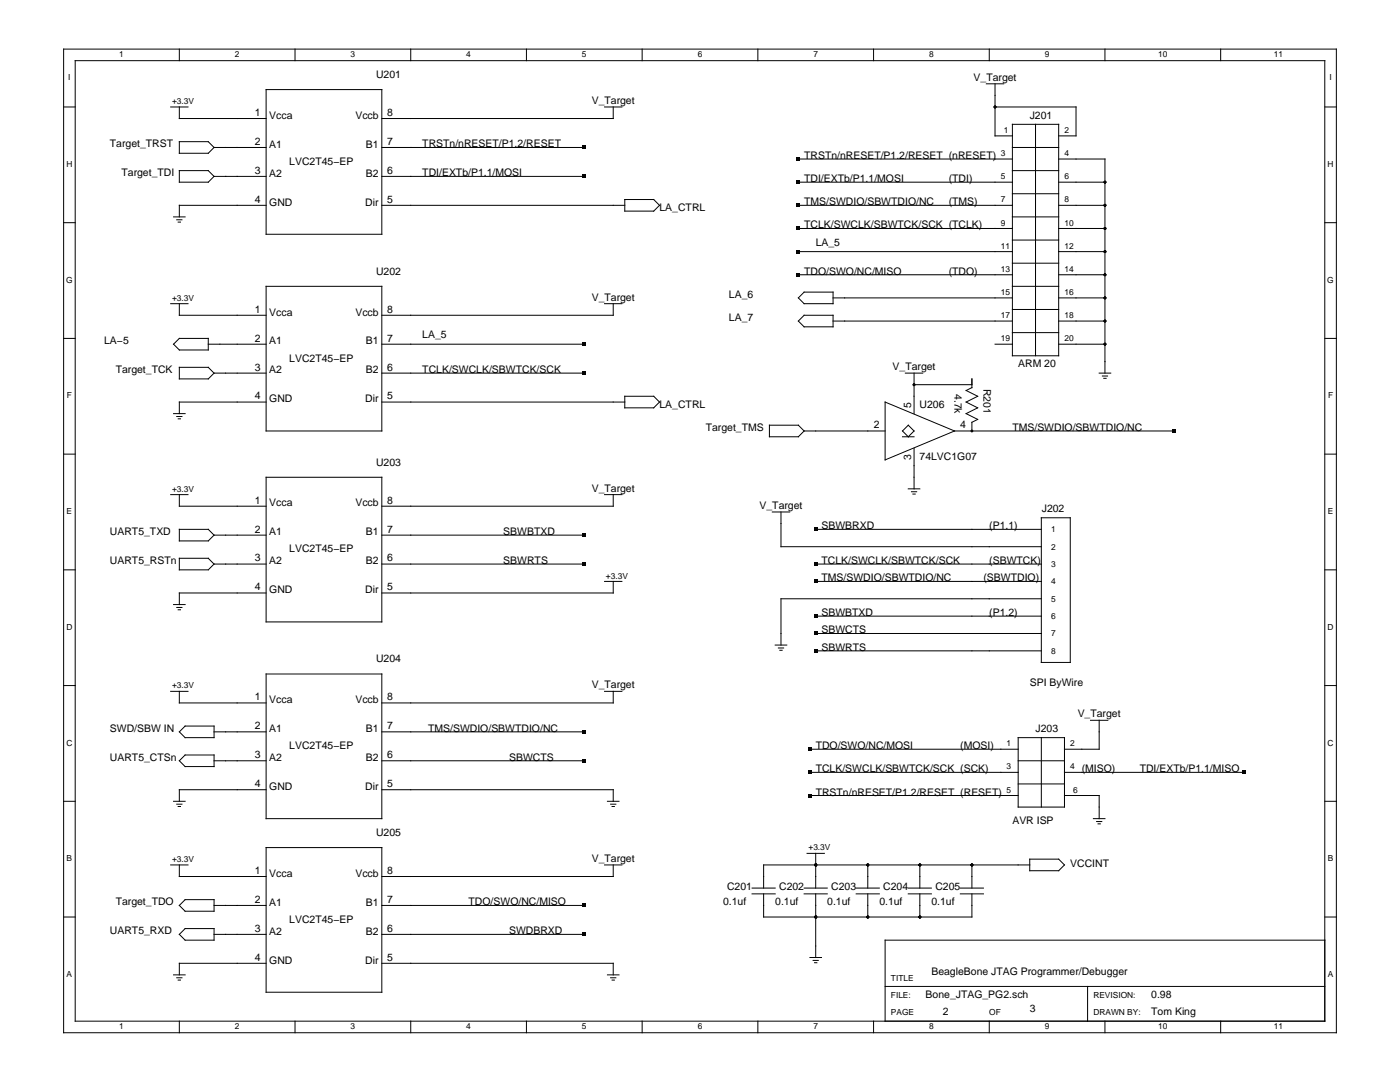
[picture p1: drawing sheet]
<svg xmlns="http://www.w3.org/2000/svg" width="279mm" height="216mm" viewBox="0 0 279 216" stroke-linecap="round" stroke-linejoin="round" font-family="sans-serif">
<g fill="none" stroke="#000" stroke-width=".2">
<path d="M12.7 9.8h254v196.3h-254zM15 12.1h249.4v191.7h-249.4zM35.8 9.8v2.3M53.1 17.9h23.1v28.8h-23.1zM58.9 9.8v2.3M82 9.8v2.3M105.1 9.8v2.3M128.2 9.8v2.3M151.2 9.8v2.3M174.3 9.8v2.3M196.9 16.7h3.4M197.4 9.8v2.3"/>
<path d="M198.6 16.7v10.4h3.4M220.5 9.8v2.3M243.6 9.8v2.3M12.7 21.3h2.3M34.1 21.3h3.4M35.8 21.3v2.4h17.3M35.8 28.3h5.8l1.1 1.1-1.1 1.2h-5.8zM35.8 34h5.8l1.1 1.2-1.1 1.2h-5.8zM42.7 29.4h10.4M42.7 35.2h10.4M76.2 29.4h40.4M76.2 35.2h40.4"/>
<path d="M120.7 21.3h3.4M122.4 21.3v2.4h-46.2M124.7 39.8h5.8l1.1 1.2-1.1 1.1h-5.8zM159.3 31.7h42.7M159.3 36.4h42.7M198.6 21.3h16.1v5.8h-3.4M202 34h9.3M202 38.7h9.3M202 29.4h9.3M202 24.8h9.3v46.2h-9.3zM206.7 24.8v46.2M211.3 31.7h9.2v42.8"/>
<path d="M211.3 36.4h9.2M264.4 21.3h2.3M12.7 44.4h2.3M34.6 43.3h2.3M35.3 43.9h1M35.6 44.3h.4M53.1 41h-17.3v2.3M53.1 57.1h23.1v28.9h-23.1zM76.2 41h48.5M159.3 45.6h42.7M159.3 41h42.7M159.3 54.8h42.7"/>
<path d="M159.3 50.2h42.7M159.3 59.4l1.2-1.1h5.8v2.3h-5.8zM166.3 59.4h35.7M202 43.3h9.3M202 57.1h9.3M202 52.5h9.3M202 47.9h9.3M211.3 45.6h9.2M211.3 41h9.2M211.3 59.4h9.2M211.3 54.8h9.2M211.3 50.2h9.2"/>
<path d="M264.4 44.4h2.3M12.7 67.5h2.3M34.1 60.6h3.4M35.8 60.6v2.3h17.3M35.8 73.3h5.8l1.1 1.2-1.1 1.1h-5.8zM35.8 67.5h5.8v2.3h-5.8l-1.2-1.1zM41.6 68.7h11.5M42.7 74.5h10.4M76.2 68.7h40.4M76.2 74.5h40.4M120.7 60.6h3.4M122.4 60.6v2.3h-46.2"/>
<path d="M124.7 79.1h5.8l1.1 1.1-1.1 1.2h-5.8zM160.5 62.9h5.8v2.3h-5.8l-1.2-1.1zM166.3 64.1h35.7M180.7 74.5h3.5M182.4 74.5v8M182.4 76.8h11.6M194 75.6v1.8M194 77.3l-1.2 .6 2.3 1.2-2.3 1.1 2.3 1.2-2.3 1.1 2.3 1.2-1.1 .6v1.7M198.6 68.7h3.4M202 61.8h9.3M202 66.4h9.3M211.3 64.1h9.2"/>
<path d="M211.3 68.7h9.2M219.4 74.5h2.3M220 75h1M220.3 75.5h.4M264.4 67.5h2.3M12.7 90.6h2.3M34.1 98.7h3.4M34.6 82.5h2.3M35.3 83.1h1M35.6 83.6h.4M35.8 98.7v2.3h17.3M53.1 80.2h-17.3v2.3"/>
<path d="M53.1 95.2h23.1v28.9h-23.1zM76.2 80.2h48.5M120.7 98.7h3.4M122.4 98.7v2.3h-46.2M153.6 84.8h5.7l1.2 1.2-1.2 1.2h-5.7zM160.5 86h16.1M176.6 80.2l13.9 5.8-13.9 5.8zM180.1 87.2h2.3M180.1 86l1.2-1.2 1.1 1.2-1.1 1.2zM181.3 97.5h2.3M181.9 98.1h1M182.2 98.6h.4"/>
<path d="M182.4 89.5v8M190.5 86h43.9M264.4 90.6h2.3M12.7 113.7h2.3M35.8 111.4h5.8l1.1 1.2-1.1 1.1h-5.8zM35.8 105.6h5.8l1.1 1.2-1.1 1.1h-5.8zM42.7 112.6h10.4M42.7 106.8h10.4M53.1 118.3h-17.3v2.3M76.2 112.6h40.4M76.2 106.8h40.4M120.7 116h3.4"/>
<path d="M122.4 116v2.3h-46.2M154.1 102.2h3.5M155.9 102.2v6.9h51.9M162.8 105.6h45M162.8 112.6h45M162.8 116h45M207.8 103.3h5.8v28.9h-5.8zM207.8 119.5h-51.9v9.2M264.4 113.7h2.3M12.7 136.8h2.3M34.1 138h3.4M34.6 120.6h2.3"/>
<path d="M35.3 121.2h1M35.6 121.7h.4M35.8 138v2.3h17.3M53.1 134.5h23.1v28.9h-23.1zM120.7 138h3.4M122.4 138v2.3h-46.2M154.7 128.7h2.3M155.3 129.3h1.1M155.6 129.8h.5M162.8 122.9h45M162.8 129.9h45M162.8 126.4h45"/>
<path d="M264.4 136.8h2.3M12.7 159.9h2.3M34.6 159.9h2.3M35.8 146l1.1-1.1h5.8v2.3h-5.8zM35.8 151.8l1.1-1.1h5.8v2.3h-5.8zM42.7 151.8h10.4M42.7 146h10.4M53.1 157.6h-17.3v2.3M76.2 157.6h46.2v2.3M76.2 151.8h40.4M76.2 146h40.4M121.2 159.9h2.3"/>
<path d="M161.6 149.5h41.6M161.6 154.1h41.6M161.6 158.7h41.6M203.2 156.4h9.2M203.2 151.8h9.2M203.2 147.2h9.2v13.8h-9.2zM207.8 147.2v13.8M212.4 154.1h35.8M212.4 158.7h7v4.7M217.6 143.7h3.5M219.4 143.7v5.8h-7M264.4 159.9h2.3"/>
<path d="M34.1 172.6h3.4M35.3 160.5h1M35.6 160.9h.4M35.8 172.6v2.3h17.3M53.1 169.1h23.1v28.9h-23.1zM120.7 172.6h3.4M121.9 160.5h1M122.2 160.9h.4M122.4 172.6v2.3h-46.2M150.1 178.4h4.6M150.1 177.2h4.6M152.4 178.4v4.6h41.6v-4.6"/>
<path d="M160.5 178.4h4.6M160.5 177.2h4.6M161.1 170.3h3.4M162.8 170.3v6.9M162.8 178.4v12.7M170.9 178.4h4.6M170.9 177.2h4.6M173.2 172.6v4.6M173.2 178.4v4.6M181.3 178.4h4.6M181.3 177.2h4.6M183.6 172.6v4.6"/>
<path d="M183.6 178.4v4.6M191.7 178.4h4.6M191.7 177.2h4.6M194 172.6v4.6M205.5 172.6h-53.1v4.6M205.5 171.4h5.8l1.1 1.2-1.1 1.1h-5.8zM218.2 163.4h2.3M218.8 163.9h1.1M219.1 164.4h.5M12.7 183h2.3M34.6 194.5h2.3M35.3 195.1h1"/>
<path d="M35.6 195.6h.4M35.8 186.4l1.1-1.1h5.8v2.3h-5.8zM35.8 180.7l1.1-1.2h5.8v2.3h-5.8zM42.7 180.7h10.4M42.7 186.4h10.4M53.1 192.2h-17.3v2.3M76.2 180.7h40.4M76.2 192.2h46.2v2.3M76.2 186.4h40.4M121.2 194.5h2.3M121.9 195.1h1M122.2 195.6h.4"/>
<path d="M161.6 191.1h2.3M162.3 191.6h1M162.6 192.1h.4M176.6 196.8h87.8M217.1 196.8v7M264.4 187.6h-87.8v16.2M264.4 183h2.3M35.8 203.8v2.3M58.9 203.8v2.3M82 203.8v2.3M105.1 203.8v2.3M128.2 203.8v2.3"/>
<path d="M151.2 203.8v2.3M174.3 203.8v2.3M197.4 203.8v2.3M220.5 203.8v2.3M243.6 203.8v2.3"/>
</g>
<g fill="#000">
<path d="M116.3 34.9h.7v.6h-.7zM116.3 29.1h.7v.7h-.7zM159 36h.7v.7h-.7zM159 31.4h.7v.7h-.7zM159 54.5h.7v.7h-.7zM159 45.2h.7v.7h-.7zM159 40.6h.7v.7h-.7zM159 49.9h.7v.7h-.7zM116.3 74.1h.7v.7h-.7zM116.3 68.3h.7v.7h-.7zM234 85.7h.7v.6h-.7zM116.3 106.4h.7v.7h-.7z"/>
<path d="M116.3 112.2h.7v.7h-.7zM162.4 105.3h.7v.7h-.7zM162.4 112.2h.7v.7h-.7zM162.4 115.7h.7v.7h-.7zM162.4 122.6h.7v.7h-.7zM162.4 126.1h.7v.7h-.7zM162.4 129.5h.7v.7h-.7zM116.3 145.7h.7v.7h-.7zM116.3 151.5h.7v.7h-.7zM161.3 149.2h.7v.6h-.7zM161.3 153.8h.7v.7h-.7zM161.3 158.4h.7v.7h-.7z"/>
<path d="M247.9 153.8h.7v.7h-.7zM116.3 180.3h.7v.7h-.7zM116.3 186.1h.7v.7h-.7z"/>
<circle cx="198.6" cy="21.3" r=".29"/>
<circle cx="220.5" cy="36.4" r=".29"/>
<circle cx="220.5" cy="45.6" r=".29"/>
<circle cx="220.5" cy="41" r=".29"/>
<circle cx="220.5" cy="59.4" r=".29"/>
<circle cx="220.5" cy="54.8" r=".29"/>
<circle cx="220.5" cy="50.2" r=".29"/>
<circle cx="182.4" cy="76.8" r=".29"/>
<circle cx="220.5" cy="64.1" r=".29"/>
<circle cx="220.5" cy="68.7" r=".29"/>
<circle cx="194" cy="86" r=".29"/>
<circle cx="162.8" cy="172.6" r=".29"/>
<circle cx="173.2" cy="172.6" r=".29"/>
<circle cx="183.6" cy="172.6" r=".29"/>
<circle cx="194" cy="172.6" r=".29"/>
<circle cx="162.8" cy="183" r=".29"/>
<circle cx="173.2" cy="183" r=".29"/>
<circle cx="183.6" cy="183" r=".29"/>
</g>
<g font-size="2.1">
<text x="75" y="15.6">U201</text>
<text x="194.3" y="16.1">V_Target</text>
<text x="50.9" y="23.1">1</text>
<text x="53.7" y="23.7">Vcca</text>
<text x="70.9" y="23.7">Vccb</text>
<text x="77.3" y="23.1">8</text>
<text x="118.1" y="20.8">V_Target</text>
<text x="205.5" y="23.7">J201</text>
<text x="21.9" y="29.4">Target_TRST</text>
<text x="50.9" y="28.9">2</text>
<text x="53.7" y="29.5">A1</text>
<text x="73" y="29.5">B1</text>
<text x="77.3" y="28.9">7</text>
<text x="84.3" y="29.4">TRSTn/nRESET/P1.2/RESET</text>
<text x="24.2" y="35.2">Target_TDI</text>
<text x="50.9" y="34.7">3</text>
<text x="53.7" y="35.3">A2</text>
<text x="57.7" y="32.9">LVC2T45−EP</text>
<text x="73" y="35.3">B2</text>
<text x="77.3" y="34.7">6</text>
<text x="84.3" y="35.2">TDI/EXTb/P1.1/MOSI</text>
<text x="160.5" y="31.7">TRSTn/nRESET/P1.2/RESET (nRESET)</text>
<text x="50.9" y="40.5">4</text>
<text x="53.7" y="41">GND</text>
<text x="72.9" y="41">Dir</text>
<text x="77.3" y="40.5">5</text>
<text x="160.5" y="41">TMS/SWDIO/SBWTDIO/NC</text>
<text x="160.5" y="36.4">TDI/EXTb/P1.1/MOSI</text>
<text x="189.3" y="36.4">(TDI)</text>
<text x="189.3" y="41">(TMS)</text>
<text x="131.6" y="42.1">LA_CTRL</text>
<text x="160.5" y="45.6">TCLK/SWCLK/SBWTCK/SCK (TCLK)</text>
<text x="162.8" y="49.1">LA_5</text>
<text x="75" y="54.8">U202</text>
<text x="145.5" y="59.4">LA_6</text>
<text x="160.5" y="54.8">TDO/SWO/NC/MISO</text>
<text x="189.3" y="54.8">(TDO)</text>
<text x="50.9" y="62.4">1</text>
<text x="53.7" y="63">Vcca</text>
<text x="70.9" y="63">Vccb</text>
<text x="77.3" y="62.4">8</text>
<text x="118.1" y="60">V_Target</text>
<text x="145.5" y="64.1">LA_7</text>
<text x="20.8" y="68.7">LA−5</text>
<text x="50.9" y="68.2">2</text>
<text x="53.7" y="68.7">A1</text>
<text x="73" y="68.7">B1</text>
<text x="77.3" y="68.2">7</text>
<text x="84.3" y="67.5">LA_5</text>
<text x="23.1" y="74.5">Target_TCK</text>
<text x="50.9" y="73.9">3</text>
<text x="53.7" y="74.5">A2</text>
<text x="57.7" y="72.1">LVC2T45−EP</text>
<text x="73" y="74.5">B2</text>
<text x="77.3" y="73.9">6</text>
<text x="84.3" y="74.5">TCLK/SWCLK/SBWTCK/SCK</text>
<text x="178.1" y="73.9">V_Target</text>
<text x="196.3" y="77.6" transform="rotate(90 196.3 77.6)">R201</text>
<text x="203.2" y="73.3">ARM 20</text>
<text x="50.9" y="79.7">4</text>
<text x="53.7" y="80.3">GND</text>
<text x="72.9" y="80.3">Dir</text>
<text x="77.3" y="79.7">5</text>
<text x="131.6" y="81.4">LA_CTRL</text>
<text x="181.8" y="81.4" transform="rotate(-90 181.8 81.4)">5</text>
<text x="183.5" y="81.4">U206</text>
<text x="190.5" y="78.6" transform="rotate(90 190.5 78.6)">4.7k</text>
<text x="140.9" y="86">Target_TMS</text>
<text x="174.4" y="85.5">2</text>
<text x="191.6" y="85.5">4</text>
<text x="202" y="86">TMS/SWDIO/SBWTDIO/NC</text>
<text x="75" y="92.9">U203</text>
<text x="181.8" y="91.7" transform="rotate(-90 181.8 91.7)">3</text>
<text x="183.5" y="91.8">74LVC1G07</text>
<text x="50.9" y="100.5">1</text>
<text x="53.7" y="101.1">Vcca</text>
<text x="70.9" y="101.1">Vccb</text>
<text x="77.3" y="100.5">8</text>
<text x="118.1" y="98.1">V_Target</text>
<text x="151.6" y="101.6">V_Target</text>
<text x="21.9" y="106.8">UART5_TXD</text>
<text x="50.9" y="106.3">2</text>
<text x="53.7" y="106.8">A1</text>
<text x="73" y="106.8">B1</text>
<text x="77.3" y="106.3">7</text>
<text x="100.4" y="106.8">SBWBTXD</text>
<text x="163.9" y="105.6">SBWBRXD</text>
<text x="197.4" y="105.6">(P1.1)</text>
<text x="207.9" y="102.2">J202</text>
<text x="21.9" y="112.6">UART5_RSTn</text>
<text x="50.9" y="112">3</text>
<text x="53.7" y="112.6">A2</text>
<text x="57.7" y="110.2">LVC2T45−EP</text>
<text x="73" y="112.6">B2</text>
<text x="77.3" y="112">6</text>
<text x="100.4" y="112.6">SBWRTS</text>
<text x="163.9" y="112.6">TCLK/SWCLK/SBWTCK/SCK</text>
<text x="197.4" y="112.6">(SBWTCK)</text>
<text x="50.9" y="117.8">4</text>
<text x="53.7" y="118.4">GND</text>
<text x="72.9" y="118.4">Dir</text>
<text x="77.3" y="117.8">5</text>
<text x="163.9" y="116">TMS/SWDIO/SBWTDIO/NC</text>
<text x="196.3" y="116">(SBWTDIO)</text>
<text x="163.9" y="122.9">SBWBTXD</text>
<text x="197.4" y="122.9">(P1.2)</text>
<text x="163.9" y="126.4">SBWCTS</text>
<text x="163.9" y="129.9">SBWRTS</text>
<text x="75" y="132.2">U204</text>
<text x="118.1" y="137.4">V_Target</text>
<text x="205.5" y="136.8">SPI ByWire</text>
<text x="50.9" y="139.7">1</text>
<text x="53.7" y="140.3">Vcca</text>
<text x="70.9" y="140.3">Vccb</text>
<text x="77.3" y="139.7">8</text>
<text x="215.1" y="143.1">V_Target</text>
<text x="21.9" y="146">SWD/SBW IN</text>
<text x="50.9" y="145.5">2</text>
<text x="53.7" y="146.1">A1</text>
<text x="57.7" y="149.5">LVC2T45−EP</text>
<text x="73" y="146.1">B1</text>
<text x="77.3" y="145.5">7</text>
<text x="85.4" y="146">TMS/SWDIO/SBWTDIO/NC</text>
<text x="162.8" y="149.5">TDO/SWO/NC/MOSI</text>
<text x="191.7" y="149.5">(MOSI)</text>
<text x="206.7" y="146">J203</text>
<text x="21.9" y="151.8">UART5_CTSn</text>
<text x="50.9" y="151.3">3</text>
<text x="53.7" y="151.9">A2</text>
<text x="73" y="151.9">B2</text>
<text x="77.3" y="151.3">6</text>
<text x="101.6" y="151.8">SBWCTS</text>
<text x="162.8" y="154.1">TCLK/SWCLK/SBWTCK/SCK (SCK)</text>
<text x="215.9" y="154.1">(MISO)</text>
<text x="227.4" y="154.1">TDI/EXTb/P1.1/MISO</text>
<text x="50.9" y="157.1">4</text>
<text x="53.7" y="157.6">GND</text>
<text x="72.9" y="157.6">Dir</text>
<text x="77.3" y="157.1">5</text>
<text x="162.8" y="158.7">TRSTn/nRESET/P1.2/RESET (RESET)</text>
<text x="75" y="166.8">U205</text>
<text x="202" y="164.5">AVR ISP</text>
<text x="118.1" y="172">V_Target</text>
<text x="213.6" y="173">VCCINT</text>
<text x="50.9" y="174.4">1</text>
<text x="53.7" y="175">Vcca</text>
<text x="70.9" y="175">Vccb</text>
<text x="77.3" y="174.4">8</text>
<text x="145.1" y="177.6">C201</text>
<text x="155.5" y="177.6">C202</text>
<text x="165.9" y="177.6">C203</text>
<text x="176.3" y="177.6">C204</text>
<text x="186.7" y="177.6">C205</text>
<text x="23.1" y="180.7">Target_TDO</text>
<text x="50.9" y="180.2">2</text>
<text x="50.9" y="185.9">3</text>
<text x="53.7" y="180.7">A1</text>
<text x="57.7" y="184.1">LVC2T45−EP</text>
<text x="73" y="180.7">B1</text>
<text x="77.3" y="180.2">7</text>
<text x="77.3" y="185.9">6</text>
<text x="93.5" y="180.7">TDO/SWO/NC/MISO</text>
<text x="144.3" y="180.7">0.1uf</text>
<text x="154.7" y="180.7">0.1uf</text>
<text x="165.1" y="180.7">0.1uf</text>
<text x="175.5" y="180.7">0.1uf</text>
<text x="185.9" y="180.7">0.1uf</text>
<text x="21.9" y="186.4">UART5_RXD</text>
<text x="50.9" y="191.7">4</text>
<text x="53.7" y="186.5">A2</text>
<text x="73" y="186.5">B2</text>
<text x="77.3" y="191.7">5</text>
<text x="101.6" y="186.4">SWDBRXD</text>
<text x="53.7" y="192.3">GND</text>
<text x="72.9" y="192.3">Dir</text>
<text x="185.9" y="194.5">BeagleBone JTAG Programmer/Debugger</text>
<text x="184.7" y="199.1">Bone_JTAG_PG2.sch</text>
<text x="188.2" y="202.6">2</text>
<text x="205.5" y="201.9">3</text>
<text x="229.8" y="202.6">Tom King</text>
<text x="229.8" y="199.1">0.98</text>
</g>
<g font-size="1.7">
<text x="23.8" y="11.4">1</text>
<text x="46.9" y="11.4">2</text>
<text x="70" y="11.4">3</text>
<text x="93.1" y="11.4">4</text>
<text x="116.1" y="11.4">5</text>
<text x="139.2" y="11.4">6</text>
<text x="162.3" y="11.4">7</text>
<text x="185.4" y="11.4">8</text>
<text x="208.5" y="11.4">9</text>
<text x="231.1" y="11.4">10</text>
<text x="254.2" y="11.4">11</text>
<text x="13.6" y="16">I</text>
<text x="265.3" y="16">I</text>
<text x="34.3" y="20.8">+3.3V</text>
<text x="200.3" y="26.5">1</text>
<text x="212.4" y="26.5">2</text>
<text x="13.3" y="33.3">H</text>
<text x="199.7" y="31.2">3</text>
<text x="199.7" y="35.8">5</text>
<text x="212.4" y="31.2">4</text>
<text x="212.4" y="35.8">6</text>
<text x="264.9" y="33.3">H</text>
<text x="199.7" y="40.4">7</text>
<text x="212.4" y="40.4">8</text>
<text x="199.7" y="45">9</text>
<text x="212.4" y="45">10</text>
<text x="199.7" y="49.6">11</text>
<text x="212.4" y="49.6">12</text>
<text x="13.2" y="56.4">G</text>
<text x="199.7" y="58.9">15</text>
<text x="199.7" y="54.2">13</text>
<text x="212.4" y="58.9">16</text>
<text x="212.4" y="54.2">14</text>
<text x="264.9" y="56.4">G</text>
<text x="34.3" y="60">+3.3V</text>
<text x="199.7" y="63.5">17</text>
<text x="212.4" y="63.5">18</text>
<text x="199.7" y="68.1">19</text>
<text x="212.4" y="68.1">20</text>
<text x="13.3" y="79.5">F</text>
<text x="265" y="79.5">F</text>
<text x="34.3" y="98.1">+3.3V</text>
<text x="13.3" y="102.6">E</text>
<text x="209.8" y="106.2">1</text>
<text x="265" y="102.6">E</text>
<text x="209.8" y="113.1">3</text>
<text x="209.8" y="109.7">2</text>
<text x="120.9" y="115.4">+3.3V</text>
<text x="209.8" y="116.6">4</text>
<text x="13.3" y="125.7">D</text>
<text x="209.8" y="120.1">5</text>
<text x="209.8" y="123.5">6</text>
<text x="264.9" y="125.7">D</text>
<text x="209.8" y="127">7</text>
<text x="209.8" y="130.4">8</text>
<text x="34.3" y="137.4">+3.3V</text>
<text x="13.3" y="148.8">C</text>
<text x="200.9" y="148.9">1</text>
<text x="213.6" y="148.9">2</text>
<text x="264.9" y="148.8">C</text>
<text x="200.9" y="153.5">3</text>
<text x="213.6" y="153.5">4</text>
<text x="200.9" y="158.2">5</text>
<text x="214.2" y="158.2">6</text>
<text x="13.3" y="171.9">B</text>
<text x="34.3" y="172">+3.3V</text>
<text x="161.3" y="169.7">+3.3V</text>
<text x="265" y="171.9">B</text>
<text x="13.3" y="195">A</text>
<text x="177.8" y="195.7">TITLE</text>
<text x="265" y="195">A</text>
<text x="177.8" y="199.1">FILE:</text>
<text x="177.8" y="202.6">PAGE</text>
<text x="197.4" y="202.6">OF</text>
<text x="218.2" y="199.1">REVISION:</text>
<text x="218.2" y="202.6">DRAWN BY:</text>
<text x="23.8" y="205.3">1</text>
<text x="46.9" y="205.3">2</text>
<text x="70" y="205.3">3</text>
<text x="93.1" y="205.3">4</text>
<text x="116.1" y="205.3">5</text>
<text x="139.2" y="205.3">6</text>
<text x="162.3" y="205.3">7</text>
<text x="185.4" y="205.3">8</text>
<text x="208.5" y="205.3">9</text>
<text x="231.1" y="205.3">10</text>
<text x="254.2" y="205.3">11</text>
</g>
</svg>
